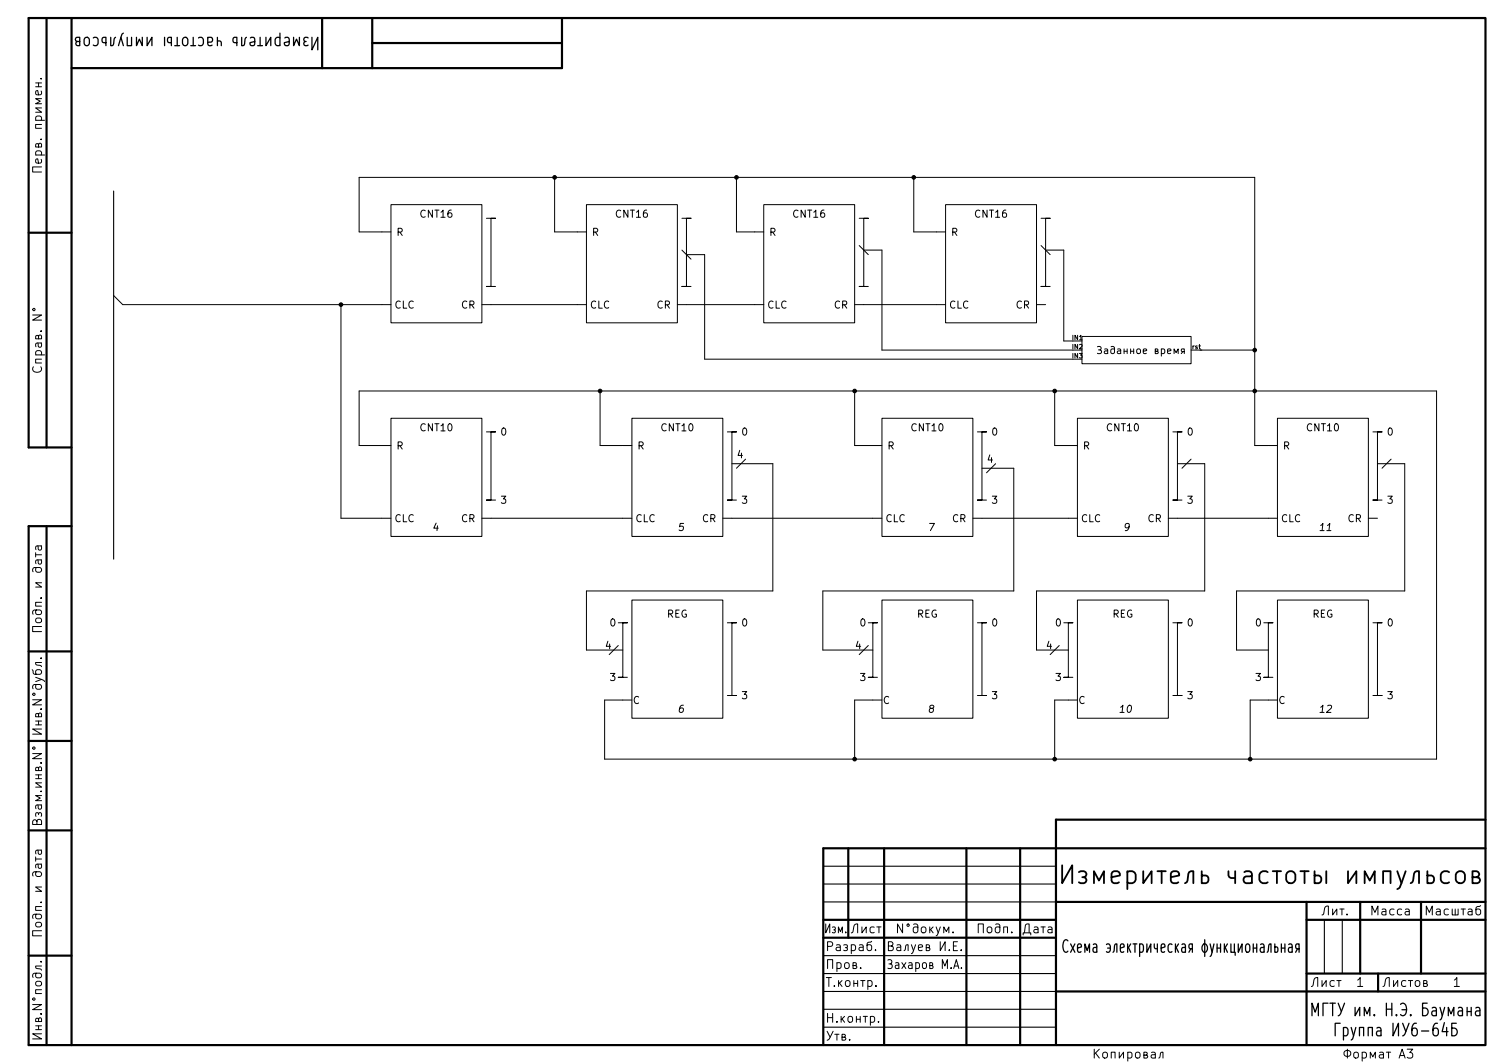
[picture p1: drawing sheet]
<svg xmlns="http://www.w3.org/2000/svg" width="420mm" height="297mm" viewBox="0 0 420 297" stroke-linecap="round" stroke-linejoin="round" font-family="sans-serif">
<g fill="none" stroke="#000" stroke-width=".61">
<path d="M13 5v120M20 5h395v287h-395zM20 5h-12v120h12M90 5v14M104 5v14M104 12h53M157 5v14h-137M8 65h12M13 147v145M20 147h-12v145h12M8 182h12M8 207h12"/>
<path d="M8 232h12M237 237v25M247 237v55M270 237v55M285 237v55M415 229h-120v63M415 237h-185v55M230 257h65M295 252h120M365 257h50M365 252v40M380 252v20"/>
<path d="M397 252v20M8 267h12M230 262h65M295 277h120M365 272h50M385 272v5"/>
</g>
<path d="M31.7 53.4v102.8M230 252h65M230 247h65M230 242h65M370 257v15M375 257v15M230 277h65M230 272h65M230 267h65M230 287h65M230 282h65" fill="none" stroke="#000" stroke-width=".3"/>
<g fill="none" stroke="#000" stroke-width=".28">
<path d="M10 33.6h2.4M10 24.2h1.6M10 23.2h1.6M10.1 33.6v-.9l.3-.3 1 .1a.79 .79 0 0 1 .1 1.1M10.8 23.2v1M11.4 38.9h.2M11.4 22h.2M11.5 25.4l.1 .7-.3 .4-1.2-.1v-1l.4-.1 .3 1.2M11.6 34.8h-1.6v1.1h1.6M11.6 30.2h-1.6l1.6 1.2h-1.6M11.6 27.6h-1.6l1.3 .7-1.3 .7h1.6M10 43.3h2.4"/>
<path d="M10.1 43.3l-.1-.7 .4-.5 1 .2 .2 .3-.1 .7M10.8 40.5l.3-.5 .5 .4v.7h-1.6l.1-.9h.6l.1 .9M11.5 44.5l.1 .7-.3 .4-1.2-.1v-1l.4-.1 .3 1.2M11.6 46.6h-2.5v1.5h2.5M109.2 57.2h25.4v33h-25.4zM154.9 49.6v15.2h8.9M163.8 57.2h25.4v33h-25.4zM205.7 49.6v15.2h7.7M213.4 57.2h25.4v33h-25.4zM255.3 49.6v15.2h8.9M264.2 57.2h25.4v33h-25.4zM109.2 64.8h-8.9v-15.2h250.2v74.9h6.4"/>
<path d="M135.9 61h2.5h-1.2v19h-1.3h2.5M190.5 61h2.5h-1.2v19h-1.3h2.5M190.5 69.9l2.5 2.5M191.8 71.2h5v29.2h102.9M240 61h2.6h-1.3v19h-1.3h2.6M240 68.6l2.6 2.6M241.3 69.9h5.1v27.9h53.3M290.8 61h2.6h-1.3v19h-1.3h2.6M290.8 68.6l2.6 2.6M292.1 69.9h5.1v25.4h2.5M9.1 88h2.5l-2.5 1.4h2.5M9.2 86.2h.5v.5h-.5z"/>
<path d="M10 99.2h2.4M10.1 99.2l-.1-.7 .4-.5 1 .1 .2 .4-.1 .7M31.7 82.6l2.6 2.5h74.9M95.2 85.1v59.7h14M134.6 85.1h29.2M189.2 85.1h24.2M238.8 85.1h25.4M289.6 85.1h2.5M302.3 94h30.4v7.6h-30.4zM306.6 96.9h.8l.2 .5-.4 .4 .5 .4-.1 .4-.3 .2-.7-.1M306.9 97.8h.3M308.6 97.6h.7l.1 1.2"/>
<path d="M309.4 98l-.6 .1-.3 .2 .3 .5 .6-.1M310.4 96.9l.6-.1 .4 .4-.1 1.4-.3 .2-.6-.2v-.9l.3-.2 .7 .2M312.2 97.6h.8l.1 1.2M313.1 98l-.7 .1-.3 .2 .3 .5 .7-.1M314 98.2h.9M314 97.5v1.3M314.9 97.5v1.3M315.8 98.2h.9M315.8 97.5v1.3M316.7 97.5v1.3M317.7 97.7l.3-.2 .5 .2v.9l-.3 .2-.5-.2zM319.4 98.2l.9-.2-.1-.4-.5-.1-.3 .3 .1 .9h.7"/>
<path d="M321.3 97.8h.1M322.7 98.2l.7-.1v-.5l-.7-.1v1.3h.6l.3-.4-.4-.2M324.4 97.6l.6-.1 .4 .4-.1 .7-.3 .2-.6-.1M324.4 97.5v2M326.2 98.2l.9-.2-.1-.4-.6-.1-.2 .3 .1 .9h.7M328 98.8v-1.3l.5 1 .6-1v1.3M330.5 98.3l-.5 .5M330.8 98.3l-.7-.1v-.6l.7-.1v1.3M332.7 97.8h17.8M9.3 102.5a1 1 0 0 0 0 1.2 1 1 0 0 0 1.2 .3 .93 .93 0 0 0 1-.4 .93 .93 0 0 0-.1-1.1M11.6 100.4h-1.6v1h1.6M109.2 116.9h25.4v33h-25.4z"/>
<path d="M167.6 109.3v15.2h8.9M176.5 116.9h25.4v33h-25.4zM238.8 109.3v15.2h7.6M246.4 116.9h25.4v33h-25.4zM294.6 109.3v15.2h6.4M301 116.9h25.4v33h-25.4zM356.9 116.9h25.4v33h-25.4zM109.2 124.5h-8.9v-15.2h301v102.8h-232.4v-16.5h7.6M135.9 120.7h2.5h-1.2v19h-1.3h2.5M203.2 120.7h2.5h-1.2v19h-1.3h2.5M204.5 129.6h11.4v35.5h-52.1v16.5h10.2M208.3 128.3l-2.6 2.5"/>
<path d="M273 120.7h2.6h-1.3v19h-1.3h2.6M274.3 130.8h8.9v34.3h-53.3v16.5h13.9M278.1 129.6l-2.5 2.5M327.7 120.7h2.5h-1.3v19h-1.2h2.5M328.9 129.6h7.6v35.5h-46.9v16.5h8.8M332.7 128.3l-2.5 2.5M383.5 120.7h2.6h-1.3v19h-1.3h2.6M384.8 129.6h7.6v35.5h-47v16.5h8.9M388.6 128.3l-2.5 2.5M10 154.4v1.2M10 155h1.6M10.2 158.6l-.2 .3 .2 .9 .9 .1 .4-.2 .1-.6-.2-.4-1.8-.1-.5 .5 .1 .7"/>
<path d="M10.5 156.4l.2 .9a.48 .48 0 0 0 .4 .4 .48 .48 0 0 0 .5-.4l-.1-.9M10.5 152.5l.2 .9a.48 .48 0 0 0 .4 .3 .48 .48 0 0 0 .5-.3l-.1-.9M11.6 156.4l-1.5 .2v.9M11.6 152.5l-1.5 .2v.9M134.6 144.8h41.9M201.9 144.8h44.5M271.8 144.8h29.2M326.4 144.8h30.5M382.3 144.8h2.5M10.2 172.8l.9-.1 .5 .5-.2 .7-1 .1a.69 .69 0 0 1-.2-1.2zM10.2 170.4l-.2 .4 .1 .7 .3 .2 1-.1 .2-.3-.2-.7h-2.1a.79 .79 0 0 0-.1 1M11.4 167.1h.2"/>
<path d="M11.6 175.1h-2.5v1.4h2.5M11.6 168.3h-1.6v1.1h1.6M11.6 162.9h-1.6l1.6 1.1h-1.6M172.7 174h2.6h-1.3v15.3h-1.3h2.6M176.5 167.7h25.4v33h-25.4zM203.2 174h2.5h-1.2v20.3h1.2h-2.5M242.6 174h2.5h-1.3v15.3h-1.2h2.5M246.4 167.7h25.4v33h-25.4zM273 174h2.6h-1.3v20.3h1.3h-2.6M297.2 174h2.5h-1.3v15.3h-1.2h2.5M301 167.7h25.4v33h-25.4zM327.7 174h2.5h-1.3v20.3h1.3h-2.5"/>
<path d="M353.1 174h2.5h-1.3v15.3h-1.2h2.5M356.9 167.7h25.4v33h-25.4zM383.5 174h2.6h-1.3v20.3h1.3h-2.6M9 187.1l.3 1.1 .4 .2 1.7-.1 .2-.3-.1-.6-.4-.3h-.7l-.3 .3-.1 .7 .2 .3M10 189.3l2.2 .8 .2 .4M10.8 199.7l.3-.5 .5 .4v.7h-1.6l.1-.8h.6l.1 .8M11.4 183.9h.2M11.6 185.1h-1.6l.1 .6 1.2 .2 .3 .4M11.6 189.9l-1.6 .6M172.7 180.4l-2.5 2.5M242.6 180.4l-2.6 2.5M246.4 195.6h-7.6v16.5"/>
<path d="M295.9 180.4l-2.5 2.5M301 195.6h-6.4v16.5M356.9 195.6h-7.7v16.5M9.1 210.6h2.5l-2.5 1.4h2.5M9.2 208.8h.5v.5h-.5zM10 202.6h1.6M10 201.5h1.6M10.8 214.7l.3-.4 .5 .3v.7h-1.6l.1-.8h.6l.1 .8M10.8 201.5v1.1M11.4 213.2h.2M11.6 203.7h-2.5l2.5 1.4h-2.5M10 239.5v1.2"/>
<path d="M10.1 228.1l-.1-.7 .3-.3 .5 .3 .3-.3 .4 .1v.9M10.3 229.6l.5-.6a.64 .64 0 0 1 .8 .4v1h-2.5v-.8l.2-.4 .5-.1 .4 .2 .1 1.1M10.5 224.9l.2 .9a.48 .48 0 0 0 .4 .3 .48 .48 0 0 0 .5-.3l-.1-.9M10.5 237.6l.2 .8a.48 .48 0 0 0 .4 .4 .48 .48 0 0 0 .5-.4l-.1-.8M10.8 227.4v.2M11.6 224.9l-1.5 .2v.9M11.6 222.3h-1.6l1.3 .7-1.3 .7h1.6M11.6 237.6l-1.5 .1v.9M10 240h1.6M10.1 257.9l.3-.2h.7l.5 .5-.2 .7-1 .1a.67 .67 0 0 1-.3-1.1zM10.2 255.5l-.2 .3 .1 .7 .3 .3 1-.1 .2-.4-.2-.7h-2.1a.79 .79 0 0 0-.1 1.1M10.2 243.6l-.2 .4 .2 .8 .9 .1 .4-.2 .1-.6-.2-.4-1.8-.1-.5 .5 .1 .7"/>
<path d="M10.5 241.5l.2 .8a.48 .48 0 0 0 .4 .4 .48 .48 0 0 0 .5-.4l-.1-.8M11.4 252.1h.2M11.6 253.3h-1.6v1.1h1.6M11.6 247.9h-1.6l1.6 1.2h-1.6M11.6 241.5l-1.5 .1v.9M230.7 258.2v2.5l1.1-2.5v2.5M232.5 259.1l.6-.1 .3 .4-.3 .4 .3 .4-.1 .3h-.8M240.8 259v1.7l1.2-1.7v1.7M244.2 259.1l-.7-.1-.4 .5 .1 .9 .3 .3 .7-.2M244.9 259h1.2M245.5 259v1.7M252.1 258.2v2.5l-1.4-2.5v2.5"/>
<path d="M253.4 258.3h.5v.5h-.5zM255.2 258.3a.79 .79 0 0 1 1.1 .1v2l-.4 .3-.7-.3v-1.2l.4-.2 .8 .2M261.5 259l.6 1.7M262.7 259l-.8 2.3-.4 .2M275.9 259.2l.4-.2 .7 .2v1.2l-.4 .3-.7-.3zM278.2 258.3l.7-.1 .4 .5-.1 1.7-.3 .3-.6-.2-.3-.3v-.7l.3-.4 .7-.1 .3 .2M288.9 259.1h1l.1 1.6M290 259.6l-.8 .1a.48 .48 0 0 0-.4 .5 .48 .48 0 0 0 .4 .5l.8-.2M290.8 259h1.2M291.4 259v1.7M292.8 259.1h1l.1 1.6M293.9 259.6l-.8 .1a.48 .48 0 0 0-.4 .5 .48 .48 0 0 0 .4 .5l.8-.2"/>
<path d="M369.3 255.7l.5-.4 .2-1.4a.86 .86 0 0 1 1.1-.7v2.5M372.3 254v1.7l1.2-1.7v1.7M374.3 254h1.2M374.9 254v1.7M376.3 255.4v.3M383.3 255.7v-2.5l.8 1.8 .8-1.8v2.5M386.1 254.1h1l.1 1.6M387.2 254.6l-.8 .1a.48 .48 0 0 0-.4 .5 .48 .48 0 0 0 .4 .5l.8-.2M389.4 254.1l-.7-.1-.5 .5 .2 .9 .3 .3 .7-.2M391.6 254.1l-.7-.1-.5 .5 .1 .9 .4 .3 .7-.2M392.6 254.1h1l.1 1.6M393.7 254.6l-.8 .1a.48 .48 0 0 0-.4 .5 .48 .48 0 0 0 .4 .5l.8-.2"/>
<path d="M398.4 255.7v-2.5l.9 1.8 .8-1.8v2.5M401.3 254.1h1l.1 1.6M402.4 254.6l-.9 .1a.48 .48 0 0 0-.3 .5 .48 .48 0 0 0 .3 .5l.9-.2M404.6 254.1l-.7-.1-.5 .5 .2 .9 .3 .3 .7-.2M405.7 254v1.7h1.6v-1.7M406.5 254v1.7M408.2 254h1.2M408.8 254v1.7M410.2 254.1h.9l.2 1.6M411.3 254.6l-.9 .1a.48 .48 0 0 0-.3 .5 .48 .48 0 0 0 .3 .5l.9-.2M413.6 253l-1 .4-.3 .4 .1 1.6 .4 .3 .7-.3v-1.2l-.3-.2-.9 .2M10.2 274.3l.9-.1 .5 .5-.2 .7-1 .1a.69 .69 0 0 1-.2-1.2z"/>
<path d="M10.2 271.9l-.2 .4 .1 .7 .3 .2 1-.1 .2-.3-.2-.7h-2.1a.79 .79 0 0 0-.1 1M11.4 268.7h.2M11.6 269.9h-1.6l.1 .6 1.2 .2 .3 .4M11.6 260.1h-2.5v1.4h2.5M230.8 273.2h1.5M231.2 270.6v-2.4h1.4v2.4M231.2 264.5l1.2-.2 .2-.3-.1-.6-.4-.2h-.9v2.4M231.5 273.2v2.5M233.1 275.4v.3M233.7 264.1h.9l.1 1.5M233.8 269.1l.7-.1 .5 .5-.1 .9-.4 .2-.7-.1M233.8 269v2.5"/>
<path d="M234.2 260.7v-1.7l.6 1.3 .5-1.3v1.7M234.3 274v1.7M234.5 274.7l.7 1M234.7 264.6l-.8 .1a.48 .48 0 0 0-.4 .5 .48 .48 0 0 0 .4 .4l.8-.1M235.2 274l-.9 .9M235.7 264.1l.7-.1 .4 .3-.4 .5 .4 .4-.1 .3h-1M236 269.2l.4-.2a.64 .64 0 0 1 .8 .5l-.1 .9-.7 .2-.5-.4zM236.2 264.8h.2M236.3 260.4v.3M236.4 274.1l.6-.1 .5 .5v.7l-.5 .5-.6-.2-.2-.3v-.7zM237.8 260.7l.5-.4 .2-1.4a.86 .86 0 0 1 1.1-.7v2.5M237.8 264.1h1l.2 .4-.1 .9a.79 .79 0 0 1-1.1 .1"/>
<path d="M237.8 264v2.5M238.3 269.8l.8-.1v-.6l-.8-.1v1.6h.7l.4-.4-.5-.4M238.5 274.8h1.1M238.5 274v1.7M239.6 274v1.7M240.1 264.1h.9l.1 1.5M240.4 270.4v.2M240.4 274h1.2M241 274v1.7M241.1 264.6l-.8 .1a.48 .48 0 0 0-.4 .5 .48 .48 0 0 0 .4 .4l.8-.1M242.4 274.1h1l.2 .4-.1 .9a.79 .79 0 0 1-1.1 .1M242.4 274v2.5"/>
<path d="M243.5 263l-1.1 .4-.2 .3 .1 1.7 .4 .2 .7-.2v-1.2l-.3-.2-.9 .2M244.6 265.4v.2M244.7 275.4v.3M248 268.3l.7-.1 .3 .2 .1 .5-.4 .5a.68 .68 0 0 1 .6 .6 .68 .68 0 0 1-.5 .6l-.8-.1M248.2 264.3l1-.1 .3-.3-.2-.5-.3-.2h-.8v2.4h.9a.66 .66 0 0 0 .5-.6 .66 .66 0 0 0-.6-.7M248.3 269.4h.4M250.2 269.1h.8l.1 1.5M250.6 264.1h.9l.1 1.5M251.1 269.6l-.9 .2a.54 .54 0 0 0 .2 .8l.7-.1M251.6 264.6l-.8 .1a.49 .49 0 0 0-.3 .5 .49 .49 0 0 0 .3 .4l.8-.1M251.9 269l1.2 1.6M252.6 265.6l.3-.3 .1-1 .4-.3h.3v1.6"/>
<path d="M253.1 269l-1.2 1.6M253.9 269.1h.8l.1 1.5M254.6 264l.6 1.6M254.8 269.6l-.7 .1a.49 .49 0 0 0-.3 .5 .49 .49 0 0 0 .3 .4l.7-.1M255.8 264l-.8 2.2-.4 .3M255.8 269.1l.7-.1 .4 .5-.1 .9-.3 .2-.7-.1M255.8 269v2.5M256.6 264.8l1.1-.2-.1-.5-.7-.1-.3 .3 .1 1.2h.9M257.9 269.1l.5-.1 .4 .5v.7l-.4 .4-.5-.1-.2-.3zM258.7 264.8l.9-.1v-.6l-.9-.1v1.6h.7l.4-.4-.5-.4M259.7 269.8l.8-.1v-.6l-.8-.1v1.6h.6l.4-.4-.5-.4M262.7 263.2v2.4l1.3-2.4v2.4"/>
<path d="M263.2 270.6v-2.4l.8 1.7 .7-1.7v2.4M263.7 260.7v-1.7l.7 1.3 .7-1.3v1.7M265.2 265.4v.2M265.7 270.4v.2M266.2 260.4v.3M266.3 264.3h.9M266.4 270.6l.8-2.4 .7 2.4M266.6 269.9h1.1M267.5 263.2h-1.2v2.4h1.2M268.5 265.4v.2M268.6 270.4v.2M273.3 260.7v-2.5h1.4v2.5"/>
<path d="M280.4 260.7v-1.7h1.1v1.7M282.7 260.4v.3M285.8 261.3v-.6h2.2v.6M286.2 260.7l.2-2 .5-.5h.6v2.5M366.3 275.7l.5-.4 .3-1.4a.86 .86 0 0 1 1-.7v2.5M369.3 274v1.7l1.2-1.7v1.7M372.7 274.1l-.7-.1-.4 .5 .1 .9 .3 .3 .7-.2M373.5 274h1.1M374 274v1.7M386.3 275.7l.5-.4 .2-1.4a.86 .86 0 0 1 1.1-.7v2.5M389.3 274v1.7l1.2-1.7v1.7M392.7 274.1l-.7-.1-.5 .5 .2 .9 .3 .3 .7-.2"/>
<path d="M393.4 274h1.2M394 274v1.7M395.5 274.2l.3-.2a.64 .64 0 0 1 .8 .5l-.1 .9-.7 .3-.4-.5zM397.7 274.8l.9-.1v-.6l-.9-.1v1.7h.7l.4-.5-.5-.4M10 287.7h1.6M10 286.7h1.6M10.8 284.9l.3-.5 .5 .3v.8h-1.6l.1-.9h.6l.1 .9M10.8 286.7v1M11.4 283.3h.2M11.6 288.9h-2.5l2.5 1.4h-2.5M231.1 288.2l.8 1.6M231.2 283.2v2.5"/>
<path d="M231.2 284.4h1.4M232.6 283.2v2.5M232.7 288.2l-1 2.1-.6 .4M233.2 289h1.2M233.8 285.4v.3M233.8 289v1.7M235 284v1.7M235.2 289.8l.8-.1v-.6l-.8-.1v1.7h.7l.4-.5-.5-.4M235.2 284.7l.7 1M235.9 284l-.9 .9M237.1 284.1l.6-.1 .5 .5v.7l-.5 .5-.6-.2-.2-.3v-.7zM237.4 290.4v.3"/>
<path d="M239.2 284.8h1.1M239.2 284v1.7M240.3 284v1.7M241.1 284h1.2M241.7 284v1.7M243.2 284.1h.9l.2 .4-.1 .9a.79 .79 0 0 1-1 .1M243.2 284v2.5M245.4 285.4v.3M305.7 293.2v2.5M306 294.2l1.1 1.5M307.1 293.2l-1.4 1.4M308.2 294.2l.3-.2 .7 .2v1.2l-.3 .3-.7-.3z"/>
<path d="M310.4 295.7v-1.7h1.1v1.7M312.7 294v1.7l1.2-1.7v1.7M315.1 294.1l.7-.1 .4 .5-.1 .9-.3 .3-.7-.2M315.1 294v2.5M317.3 294.2l.4-.2a.64 .64 0 0 1 .8 .5l-.1 .9-.7 .3-.5-.5zM319.6 294.8l.8-.1v-.6l-.8-.1v1.7h.7l.3-.5-.5-.4M321.7 294.1h.9l.2 1.6M322.8 294.6l-.9 .1a.48 .48 0 0 0-.3 .5 .48 .48 0 0 0 .3 .5l.9-.2M323.7 295.7l.3-.2 .2-1.1 .3-.4h.4v1.7M380.5 294.1h1l.2 .4-.1 .9a.79 .79 0 0 1-1.1 .1M382.8 295.7v-1.7l.7 1.3 .7-1.3v1.7M385.4 294.1h1l.1 1.6"/>
<path d="M386.5 294.6l-.9 .1a.48 .48 0 0 0-.3 .5 .48 .48 0 0 0 .3 .5l.9-.2M387.3 294h1.2M387.9 294v1.7M390.9 295.7l.8-2.5 .8 2.5M391.1 295h1.2M393.1 293.2h1.6l-.9 .9 .6 .1 .3 .4-.2 .8-.3 .3h-.7l-.4-.3"/>
</g>
<g fill="none" stroke="#000" stroke-width=".36">
<path d="M21.6 11.6l-.4-.2a.64 .64 0 0 1 .3-1h.8v2.4h-.7a.62 .62 0 0 1-.4-.6 .62 .62 0 0 1 .4-.6h.7M23.7 10.6l.3-.2a.78 .78 0 0 1 1 .7v1a.74 .74 0 0 1-.8 .7 .74 .74 0 0 1-.7-.7v-1zM26.1 10.6l.8-.2 .5 .7v1l-.2 .5-.3 .2-.8-.2M29.6 11.9h-.7a.86 .86 0 0 1 0-1.5h.7v2.4M30.9 10.4v2.4l.7-.2 .3-1.7 .4-.5M33.8 10.4l.7 2.4M34.5 9.3l-.4 .3-1 3.2M35.5 10.4v2.4h1.3v-2.4M38.1 10.4v2.4l.8-1.9 .9 1.9v-2.4M41.1 10.4v2.4l1.3-2.4v2.4M46 10.4v2.4M47.9 11.9h-.7a.86 .86 0 0 1 0-1.5h.7v2.4"/>
<path d="M48.8 12.8h1.4M49.5 10.4v2.4M51.3 10.6l.2-.2a.81 .81 0 0 1 1 .7v1a.75 .75 0 0 1-.8 .7 .75 .75 0 0 1-.7-.7v-1zM53.3 12.8h1.3M54 10.4v2.4M55.4 10.6l.9-.2 .5 .7v1l-.3 .5-.2 .2-.9-.2M58 10.4l.2 2.2 .2 .2 .9-.2M58 10.6l1-.2a.75 .75 0 0 1 .4 .7 .75 .75 0 0 1-.4 .7l-1 .1M60.7 11.4l1 .2 .1 1.2M60.7 10.4v2.4M66.2 11.9h-.7a.9 .9 0 0 1-.3-1.3l1-.2v2.4M67.5 10.4v2.4l.7-.2 .3-1.7 .4-.5"/>
<path d="M70 10.6l.8-.2 .4 .5-.2 1.7-.2 .2-.8-.2-.2-.7 1.4-.3M72 12.8h1.3M72.7 10.4v2.4M74.3 10.4v2.4l1.3-2.4v2.4M78.2 10.6l-.8-.2-.5 .7v1l.2 .5 .3 .2 .8-.2M78.2 9.3v3.5M79.6 10.6l.8-.2 .4 .5-.2 1.7-.2 .2-.8-.2-.2-.7 1.4-.3M82 10.4v2.4l.8-1.9 .8 1.9v-2.4M85.3 11.6h.2M86.1 10.6l-.8-.2a.66 .66 0 0 0-.3 1l.3 .2a.66 .66 0 0 0-.3 1l.3 .2 .8-.2M87.1 10.4v3.5l1.7-3.5v3.5M298.3 262.9l-.4-.3a1.51 1.51 0 0 0-1 2 1.31 1.31 0 0 0 1 1.5l.4-.3"/>
<path d="M299.1 263.8l1.2 2.3M300.3 263.8l-1.2 2.3M301 264.9l1.1-.3-.1-.7-.7-.1-.3 .5 .1 1.6 .2 .2 .7-.2M303.1 266.1v-2.3l.6 1.8 .7-1.8v2.3M305.4 263.9l.3-.1 .6 .1 .1 2.2M306.4 264.6l-.7 .2a.83 .83 0 0 0 0 1.3l.7-.2M309.1 263.9l.2-.1a.72 .72 0 0 1 .9 .6v1a.72 .72 0 0 1-.9 .7l-.2-.2M309.4 264.9h.8M310.9 266.1l.2-.2 .3-1.6 .3-.5h.3v2.3M313 264.9l1-.3-.3-.8-.6 .1-.1 1.7 .3 .5 .6-.2M315 263.8v2.3M315.2 264.8l.7 1.3"/>
<path d="M315.9 263.8l-.9 1.3M316.5 263.8h1.1M317.1 263.8v2.3M318.4 263.9l.2-.1 .6 .1a1.95 1.95 0 0 1 0 2l-.2 .2-.6-.2M318.4 263.8v3.5M320.4 263.8v2.3l1.1-2.3v2.3M322.5 263.8l.1 1.1 .7 .2M323.3 263.8v2.3M324.4 264.9l1.1-.3-.4-.8-.6 .1-.1 1.7 .3 .5 .6-.2M327.4 263.9l-.2-.1a.72 .72 0 0 0-.9 .6v1a.72 .72 0 0 0 .9 .7l.2-.2M328.4 263.8v2.3M328.6 264.8l.6 1.3"/>
<path d="M329.2 263.8l-.8 1.3M330.2 263.9l.2-.1 .7 .1 .1 2.2M331.2 264.6l-.8 .2a.87 .87 0 0 0 0 1.3l.8-.2M332.7 265.1l-.6 1M333.1 265.1h-.6a.83 .83 0 0 1 0-1.3h.6v2.3M336.1 263.9l.2-.1a1.18 1.18 0 0 1 1.1 1.1 1.18 1.18 0 0 1-1.1 1.2 1.47 1.47 0 0 1-.2-2.2zM336.5 262.6v4.7M338 263.8l.6 2.3M339.1 263.8l-.7 3.1-.4 .4M340 264.9h1M340 263.8v2.3M341 263.8v2.3"/>
<path d="M342 263.8v2.3M342.3 264.8l.6 1.3M342.9 263.8l-.9 1.3M343.9 263.8v2.3h1.2v.8M344.8 263.8v2.3M345.9 263.8v2.3l1.1-2.3v2.3M348.2 263.9l.2-.1a.7 .7 0 0 1 .7 .6v1a.6 .6 0 0 1-.3 .6 .6 .6 0 0 1-.6-.1 1.77 1.77 0 0 1 0-2zM350.1 264.9h1M350.1 263.8v2.3M351.1 263.8v2.3M352.2 263.9l.2-.1 .6 .1 .1 2.2M353.1 264.6l-.7 .2a.83 .83 0 0 0 0 1.3l.7-.2"/>
<path d="M354 266.1a2.84 2.84 0 0 0 .5-2.2l.6-.1v2.3M356.1 263.8v2.3h.6a1.01 1.01 0 0 0 0-1.5h-.6M358 264.9h1M358 263.8v2.3M359 263.8v2.3M360 263.9l.2-.1 .7 .1 .1 2.2M361 264.6l-.8 .2a.87 .87 0 0 0 0 1.3l.8-.2M362.5 265.1l-.6 1M362.9 265.1h-.6a.83 .83 0 0 1 0-1.3h.6v2.3M366.5 283.8v-3.5l.9 2.5 .9-2.5v3.5M371 280.3h-1.4v3.5M371.5 280.3h1.5"/>
<path d="M372.3 280.3v3.5M373.8 280.3l.9 2.4M374.4 285.9h-1.4v3.5M375.3 287.3l.8-.2 .5 .7v1l-.3 .5-.2 .1-.8-.1M375.3 287.1v3.5M375.6 280.3l-1.1 3-.7 .5M377.5 287.1l.6 2.3M378.6 281.5v2.3l1.3-2.3v2.3M378.8 287.1l-.9 3.2-.4 .3M379.8 289.4v-2.3h1.1v2.3M381.1 283.8v-2.3l.8 1.8 .8-1.8v2.3M382.2 289.4v-2.3h1.2v2.3"/>
<path d="M383.9 283.5v.3M384.7 287.3l.2-.2 .8 .2 .1 2.1M385.8 287.9l-.9 .2a.77 .77 0 0 0 0 1.3l.9-.1M387.3 280.3v3.5M387.3 282h1.5M388.8 280.3v3.5M389.2 285.9v3.5l1.5-3.5v3.5M390.1 283.5v.3M391.3 280.7a.87 .87 0 0 1 .9-.3 .87 .87 0 0 1 .6 .8l.1 .6a1.49 1.49 0 0 1-1.1 2l-.5-.3M391.6 282.2h1.3M391.8 285.9l.9 2.4M393.6 285.9l-1.1 3-.7 .5"/>
<path d="M394.1 283.5v.3M395.7 285.9h-.5a2.68 2.68 0 0 0-.7 3.2l.4 .3 .8-.1a1.47 1.47 0 0 0 0-1.9l-.8-.1-.5 .6M397.1 288.1h2M398.7 280.3h-1.3v3.5h.8a1.13 1.13 0 0 0 .8-1 1.13 1.13 0 0 0-.8-1.1h-.8M400.1 281.7l.3-.2 .7 .2 .2 2.1M401.3 282.3l-.9 .2a.77 .77 0 0 0 0 1.3l.9-.1M401.6 285.9h-.5a2.68 2.68 0 0 0-.7 3.2l.4 .3 .8-.1a1.47 1.47 0 0 0 0-1.9l-.8-.1-.5 .6M402.3 281.5l.6 2.3M403.5 285.8l-.6 2.5h1.6M403.6 281.5l-.9 3.2-.4 .3M404.1 287.1v2.3M404.6 283.8v-2.3l.8 1.8 .7-1.8v2.3"/>
<path d="M406.8 285.9h-1.2v3.5h.7a1.13 1.13 0 0 0 .8-1 1.13 1.13 0 0 0-.8-1.1h-.7M407.4 281.7l.3-.2 .7 .2 .2 2.1M408.6 282.3l-.9 .2a.77 .77 0 0 0 0 1.3l.9-.1M409.9 282.7h1.1M409.9 281.5v2.3M411 281.5v2.3M412.3 281.7l.2-.2 .8 .2 .1 2.1M413.4 282.3l-.9 .2a.77 .77 0 0 0 0 1.3l.9-.1"/>
</g>
<g fill="none" stroke="#000" stroke-width=".51">
<path d="M296.7 241.8v5l2.8-5v5M301.4 243.7l.5-.3h.9l.5 .3 .2 .5-.2 .7-.5 .2 .5 .2 .2 .5-.2 .7-.5 .3h-.9l-.5-.3M302.3 245.1h.5M305.6 246.8v-3.4l1.4 2.7 1.4-2.7v3.4M310.5 245.1l2.4-.5-.3-.9-.5-.3h-.9l-.5 .3-.2 .5v1.9l.2 .4 .5 .3h.9l.5-.3M314.9 243.7l.5-.3h.9l.7 .5 .3 .5v1.4l-.5 .7-.5 .3h-.9l-.5-.3M314.9 243.4v5M319.4 243.4v3.4l2.3-3.4v3.4M323.3 243.4h2.4M324.5 243.4v3.4M327.1 245.1l2.3-.5-.2-.9-.5-.3h-.9l-.5 .3-.2 .5v1.9l.2 .4 .5 .3h.9l.5-.3M331 246.8l.5-.3 .2-.4 .3-1.9 .2-.5 .5-.3h.7v3.4"/>
<path d="M335.7 243.4v3.4h1.2l.5-.3 .2-.4-.2-1.2-.5-.3h-1.2M343.2 243.4v1.2l.2 .5 .5 .2h1.2M345.1 243.4v3.4M347.6 243.7l.5-.3h.9l.5 .3 .2 .5v2.6M349.7 244.6l-.5 .3h-1.1a.99 .99 0 0 0-.7 .9 .99 .99 0 0 0 .7 1h1.1l.5-.3M354.2 243.7l-.5-.3h-.9l-.7 .5-.3 .5v1.4l.5 .7 .5 .3h.9l.5-.3M355.5 243.4h2.4M356.7 243.4v3.4M359.5 243.9a1.32 1.32 0 0 1 1.4-.5 1.32 1.32 0 0 1 1 1v1.4a1.32 1.32 0 0 1-1.3 1 1.32 1.32 0 0 1-1.3-1v-1.4zM363.3 243.4h2.3M364.4 243.4v3.4M367.2 243.4v3.4h1.2l.5-.3 .2-.4v-.8l-.2-.4-.5-.3h-1.2"/>
<path d="M370.5 243.4v3.4M376.6 243.4v3.4l2.3-3.4v3.4M381.2 246.8v-3.4l1.5 2.7 1.3-2.7v3.4M386.4 246.8v-3.4h2.1v3.4M390.3 243.4l1.2 3.4M392.7 243.4l-1.7 4.6-.7 .4M394.1 246.8l.4-.3 .3-.4 .2-1.9 .2-.5 .5-.3h.7v3.4M398.8 243.4v3.4h1.1l.5-.3 .2-.4-.2-1.2-.5-.3h-1.1M404.8 243.7l-.5-.3h-.9l-.7 .5-.2 .5v1.4l.4 .7 .5 .3h.9l.5-.3M406.9 243.9a1.31 1.31 0 0 1 1.3-.5 1.31 1.31 0 0 1 1 1v1.4a1.32 1.32 0 0 1-1.2 1.1 1.32 1.32 0 0 1-1.3-1.1v-1.4zM411.4 245.1h1.1l.5-.2 .2-.5-.2-.7-.5-.3h-1.1v3.4h1.3l.5-.3 .3-.7-.3-.5-.7-.2"/>
</g>
<g fill="#000" stroke="#000" stroke-width=".28">
<circle cx="154.9" cy="49.6" r=".51"/>
<circle cx="205.7" cy="49.6" r=".51"/>
<circle cx="255.3" cy="49.6" r=".51"/>
<circle cx="95.3" cy="85.1" r=".51"/>
<circle cx="350.5" cy="97.8" r=".51"/>
<circle cx="167.6" cy="109.3" r=".51"/>
<circle cx="238.8" cy="109.3" r=".51"/>
<circle cx="294.6" cy="109.3" r=".51"/>
<circle cx="350.5" cy="109.3" r=".51"/>
<circle cx="238.8" cy="212.1" r=".51"/>
<circle cx="294.6" cy="212.1" r=".51"/>
<circle cx="349.2" cy="212.1" r=".51"/>
</g>
<g font-size="3.5">
<text x="11.7" y="97.9" transform="rotate(-90 11.7 97.9)">. N°</text>
<text x="11.7" y="197.4" transform="rotate(-90 11.7 197.4)">.N°.</text>
<text x="11.7" y="222.4" transform="rotate(-90 11.7 222.4)">..N°</text>
<text x="233.1" y="260.8">.</text>
<text x="256.1" y="260.8">N°.</text>
<text x="379" y="275.8">1</text>
<text x="406" y="275.8">1</text>
<text x="11.7" y="282.4" transform="rotate(-90 11.7 282.4)">.N°.</text>
<text x="375.9" y="295.8">A3</text>
</g>
<g font-size="2.8">
<text x="110.8" y="65.9">R</text>
<text x="117.5" y="60.8">CNT16</text>
<text x="165.4" y="65.9">R</text>
<text x="172.1" y="60.8">CNT16</text>
<text x="214.9" y="65.9">R</text>
<text x="221.6" y="60.8">CNT16</text>
<text x="265.7" y="65.9">R</text>
<text x="272.4" y="60.8">CNT16</text>
<text x="110.2" y="86.2">CLC</text>
<text x="128.8" y="86.2">CR</text>
<text x="164.8" y="86.2">CLC</text>
<text x="183.4" y="86.2">CR</text>
<text x="214.3" y="86.2">CLC</text>
<text x="232.9" y="86.2">CR</text>
<text x="265.1" y="86.2">CLC</text>
<text x="283.7" y="86.2">CR</text>
<text x="110.8" y="125.6">R</text>
<text x="117.5" y="120.5">CNT10</text>
<text x="139.7" y="121.7">0</text>
<text x="178.1" y="125.6">R</text>
<text x="184.8" y="120.5">CNT10</text>
<text x="207" y="121.7">0</text>
<text x="247.9" y="125.6">R</text>
<text x="254.7" y="120.5">CNT10</text>
<text x="276.9" y="121.7">0</text>
<text x="302.5" y="125.6">R</text>
<text x="309.3" y="120.5">CNT10</text>
<text x="331.5" y="121.7">0</text>
<text x="358.4" y="125.6">R</text>
<text x="365.2" y="120.5">CNT10</text>
<text x="387.3" y="121.7">0</text>
<text x="205.7" y="128.1">4</text>
<text x="275.6" y="129.3">4</text>
<text x="139.7" y="140.8">3</text>
<text x="207" y="140.8">3</text>
<text x="276.9" y="140.8">3</text>
<text x="331.5" y="140.8">3</text>
<text x="387.3" y="140.8">3</text>
<text x="110.2" y="145.9">CLC</text>
<text x="120.6" y="148.4">4</text>
<text x="128.8" y="145.9">CR</text>
<text x="177.5" y="145.9">CLC</text>
<text x="189.2" y="148.4">5</text>
<text x="196.1" y="145.9">CR</text>
<text x="247.3" y="145.9">CLC</text>
<text x="259.1" y="148.4">7</text>
<text x="266" y="145.9">CR</text>
<text x="301.9" y="145.9">CLC</text>
<text x="313.7" y="148.4">9</text>
<text x="320.6" y="145.9">CR</text>
<text x="357.8" y="145.9">CLC</text>
<text x="368.3" y="148.4">11</text>
<text x="376.5" y="145.9">CR</text>
<text x="186.2" y="172.6">REG</text>
<text x="256.1" y="172.6">REG</text>
<text x="310.7" y="172.6">REG</text>
<text x="366.5" y="172.6">REG</text>
<text x="170.2" y="175">0</text>
<text x="207" y="175">0</text>
<text x="240" y="175">0</text>
<text x="276.9" y="175">0</text>
<text x="294.6" y="175">0</text>
<text x="331.5" y="175">0</text>
<text x="350.5" y="175">0</text>
<text x="387.3" y="175">0</text>
<text x="168.9" y="181.4">4</text>
<text x="238.8" y="181.4">4</text>
<text x="292.1" y="181.4">4</text>
<text x="170.2" y="190.3">3</text>
<text x="240" y="190.3">3</text>
<text x="294.6" y="190.3">3</text>
<text x="350.5" y="190.3">3</text>
<text x="176.8" y="196.7">C</text>
<text x="207" y="195.4">3</text>
<text x="246.7" y="196.7">C</text>
<text x="276.9" y="195.4">3</text>
<text x="301.3" y="196.7">C</text>
<text x="331.5" y="195.4">3</text>
<text x="357.1" y="196.7">C</text>
<text x="387.3" y="195.4">3</text>
<text x="189.2" y="199.2">6</text>
<text x="259.1" y="199.2">8</text>
<text x="312.4" y="199.2">10</text>
<text x="368.3" y="199.2">12</text>
</g>
<g font-size="1.8">
<text x="299.6" y="95">IN1</text>
<text x="299.6" y="97.6">IN2</text>
<text x="299.6" y="100.1">IN3</text>
<text x="333.1" y="97.6">rst</text>
</g>
</svg>
